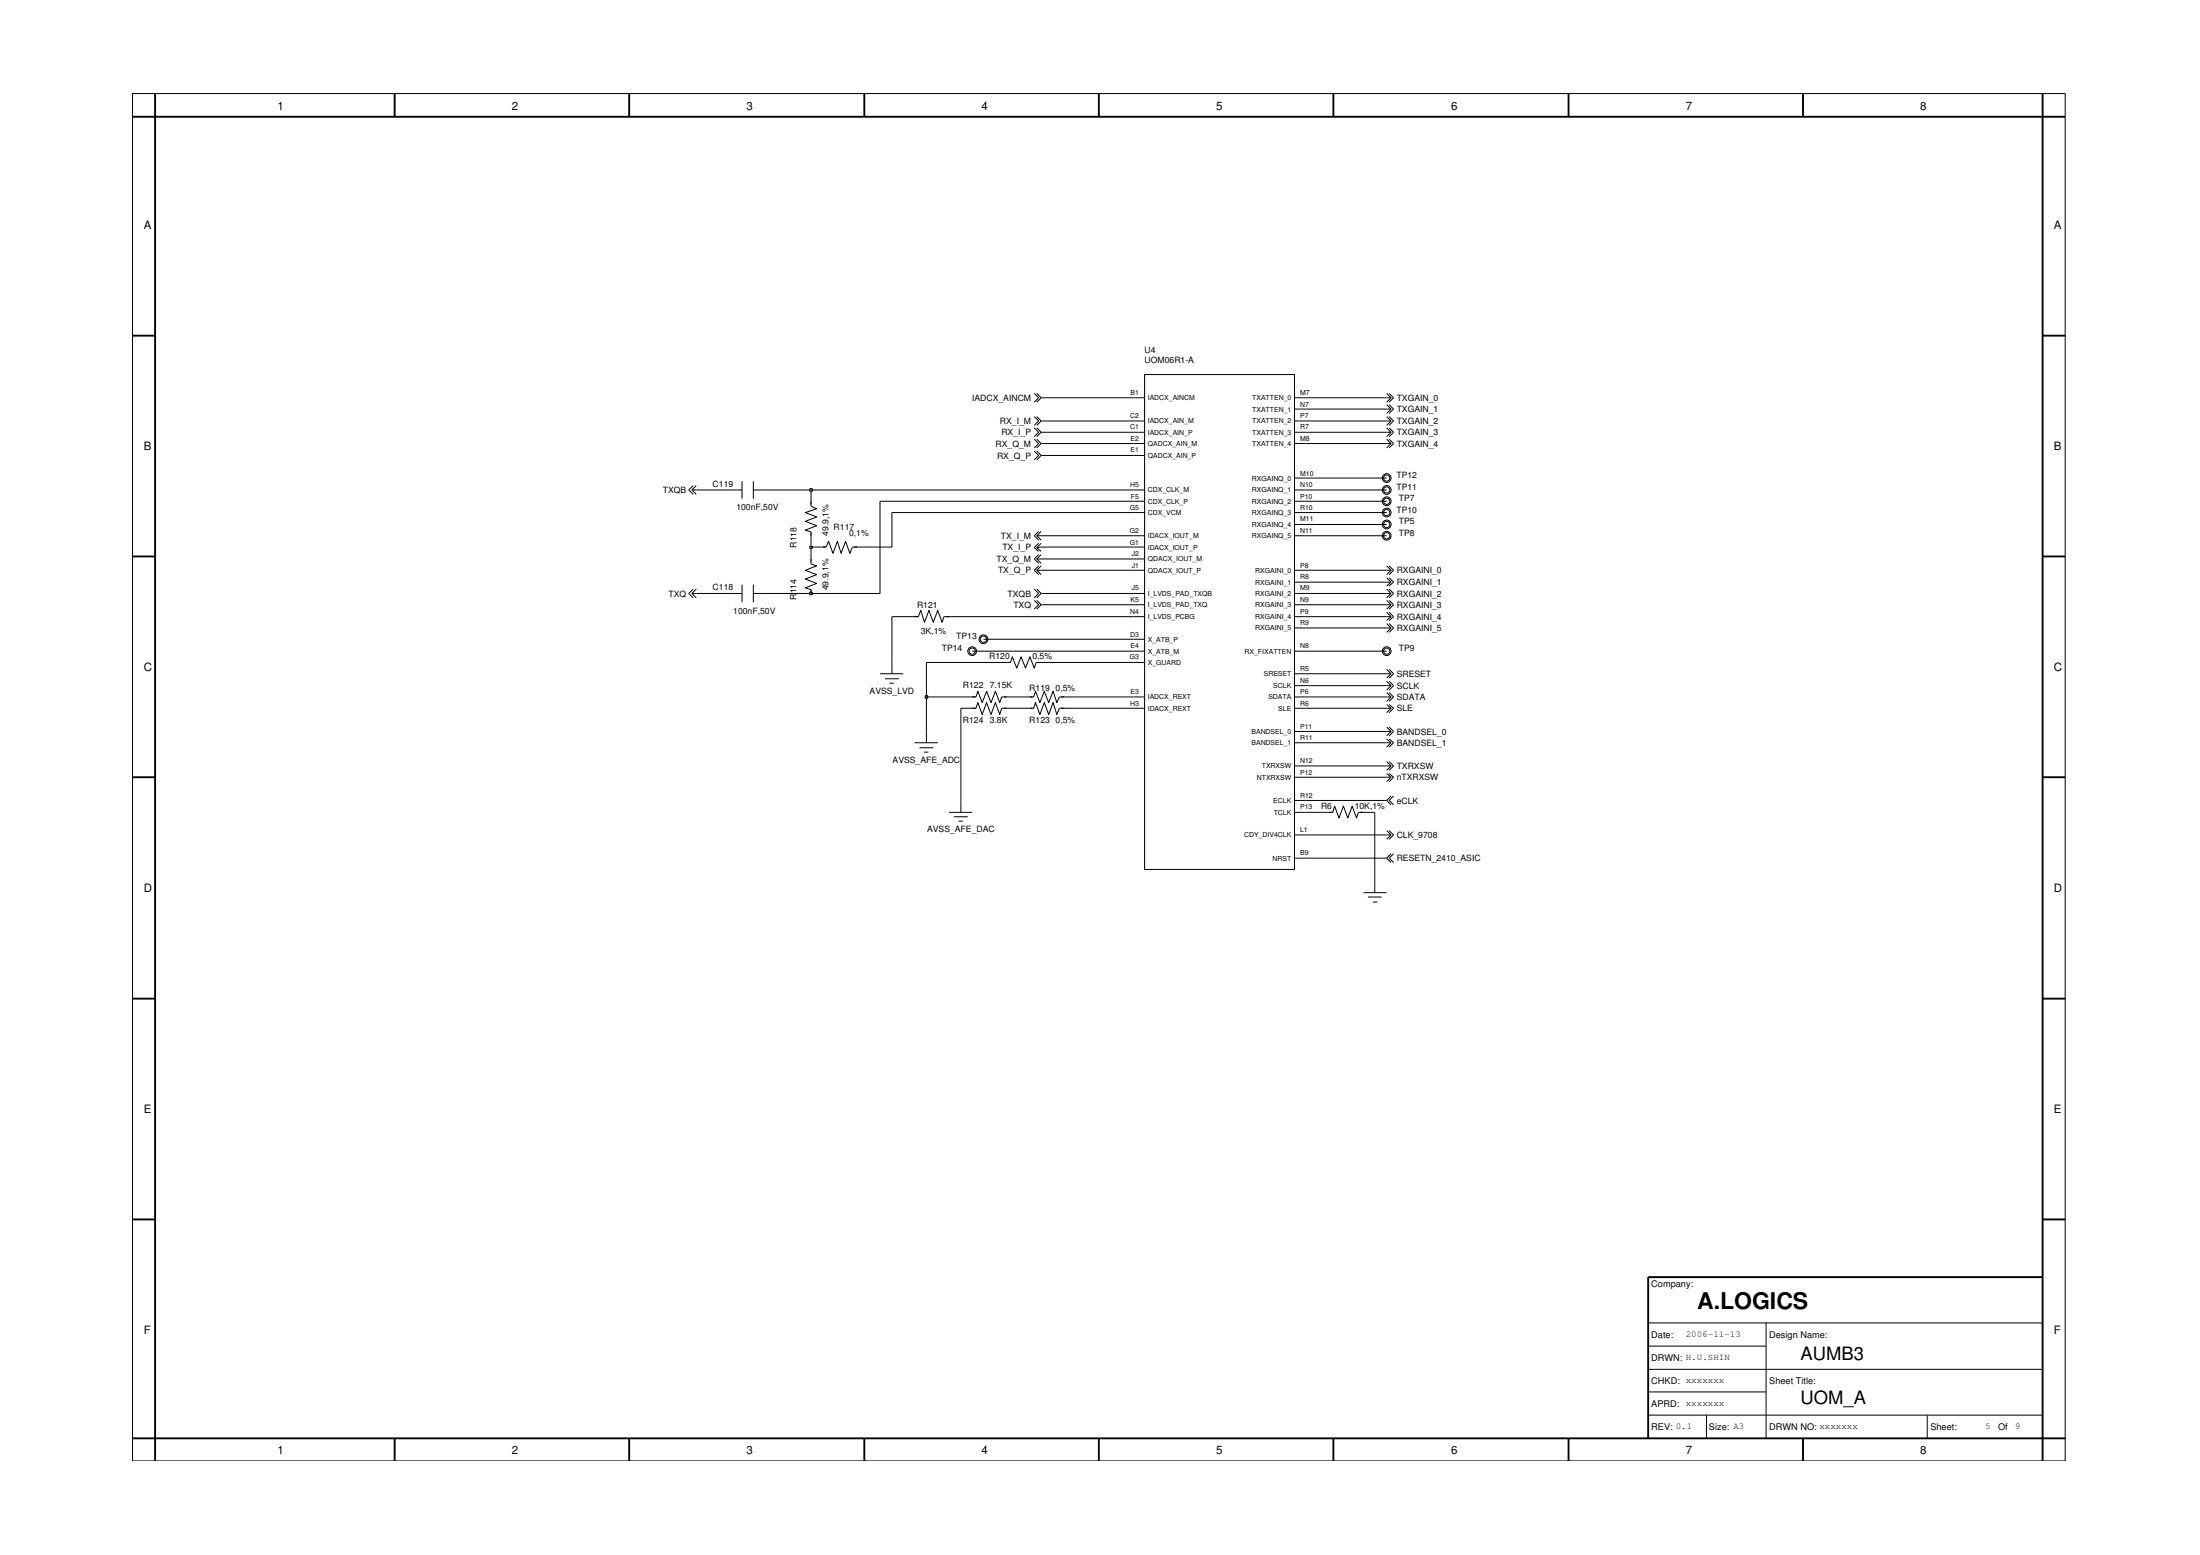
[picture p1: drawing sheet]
<svg xmlns="http://www.w3.org/2000/svg" width="297mm" height="210mm" viewBox="0 0 297 210" stroke-linecap="round" stroke-linejoin="round" font-family="sans-serif">
<g fill="none" stroke="#000" stroke-width=".14">
<path d="M139.6 57.8l.6 .5-.6 .6M139.6 59.3l.6 .6-.6 .6M139.6 56.2l.6 .6-.6 .6M139.6 53.1l.6 .6-.6 .6M140 56.2l.6 .6-.6 .6M140 57.8l.6 .5-.6 .6M140 59.3l.6 .6-.6 .6M140 53.1l.6 .6-.6 .6M153 53.7h1.5M153 56.8h1.5M153 58.3h1.5M153 59.9h1.5"/>
<path d="M154.5 50.6h20.3v66.8h-20.3zM174.8 53.7h1.5M174.8 55.2h1.5M174.8 56.8h1.5M174.8 58.3h1.5M174.8 59.9h1.5M187.2 53.1l.6 .6-.6 .6M187.2 53.7h.6M187.2 54.6l.6 .6M187.2 55.2h.6M187.2 56.2l.6 .6M187.2 56.8h.6"/>
<path d="M187.2 57.8l.6 .5M187.2 58.3h.6M187.2 59.3l.6 .6M187.2 59.9h.6M187.6 53.1l.6 .6-.6 .6M187.6 54.6l.6 .6-.6 .6M187.6 56.2l.6 .6-.6 .6M187.6 57.8l.6 .5-.6 .6M187.6 59.3l.6 .6-.6 .6M187.8 55.2l-.6 .6M187.8 56.8l-.6 .6M187.8 58.3l-.6 .6"/>
<path d="M187.8 59.9l-.6 .6M93.4 66.1l.6 .6M93.4 66.1h.6M93.6 79.5l-.6 .6 .6 .6M93.6 65.5l-.6 .6 .6 .6M94 79.5l-.6 .6M94 65.5l-.6 .6M98.7 66.1h1.5M100.2 65v2.3M100.2 78.9v2.4M101.7 66.1h1.6M101.7 65v2.3"/>
<path d="M101.7 78.9v2.4M109.5 67.7v.6l.8 .4-1.6 .5 1.6 .6-1.6 .6 1.6 .6-1.6 .6 .8 .2v.5v-.3M109.5 75.5v.6l.8 .3-1.6 .6 1.6 .6-1.6 .6 1.6 .6-1.6 .5 .8 .3v.5v-.4M111.4 73.8h-.3h.4l.4-.7 .6 1.6 .6-1.6 .5 1.6 .6-1.6 .6 1.6 .3-.9h.7M139.6 60.9l.6 .6-.6 .6M139.6 79.5l.6 .6-.6 .6M140 72.3l.6 .6M140 72.3h.6M140 75.5h.6M140 77h.6M140 60.9l.6 .6-.6 .6M140 79.5l.6 .6-.6 .6"/>
<path d="M140.2 71.7l-.6 .6 .6 .6M140.2 73.3l-.6 .6 .6 .5M140.2 74.9l-.6 .6 .6 .5M140.2 76.4l-.6 .6 .6 .6M140.6 73.3l-.6 .6 .6 .5M140.6 74.9l-.6 .6 .6 .5M140.6 76.4l-.6 .6 .6 .6M140.6 71.7l-.6 .6M140.6 73.8l-.6 .1M153 72.3h1.5M153 75.5h1.5M153 77h1.5"/>
<path d="M153 66.1h1.5M153 61.5h1.5M153 69.2h1.5M153 67.7h1.5M153 73.8h1.5M174.8 72.3h1.5M174.8 77h1.5M174.8 66.1h1.5M174.8 78.6h1.5M174.8 69.2h1.5M174.8 67.7h1.5M174.8 64.5h1.5"/>
<path d="M174.8 70.8h1.5M187.2 76.4l.6 .6-.6 .6M187.2 77h.6M187.2 78l.6 .6M187.2 78.6h.6M187.2 79.5l.6 .6M187.6 76.4l.6 .6-.6 .6M187.6 78l.6 .6-.6 .5M187.6 79.5l.6 .6-.6 .6M187.8 78.6l-.6 .5M93.4 80.1l.6 .6M93.4 80.1h.6"/>
<path d="M98.7 80.1h1.5M101.7 80.1h1.6M118.8 90.9h3.1M119.5 91.6h1.9M120.1 92.2h.6M120.4 89.4v1.5M123.9 83.2h-.4h.5l.3-.8 .5 1.6 .6-1.6 .6 1.6 .6-1.6 .6 1.6 .3-.8h.6M125.1 94.1v6.2M131.3 95.6h.5l.2-.8 .6 1.6 .6-1.6 .6 1.6 .6-1.6 .6 1.6 .2-.8h4.2M131.7 94.1h-.4h.5l.2-.8 .6 1.5 .6-1.5 .6 1.5 .6-1.5 .6 1.5 .2-.7h.7M131.7 95.6h-2v14.1M136.3 89.4h-.4h.5l.3-.7 .6 1.5 .6-1.5 .6 1.5 .6-1.5 .5 1.5 .3-.8h.7"/>
<path d="M139.1 95.6h.5l.2-.8 .6 1.6 .6-1.6 .6 1.6 .6-1.6 .5 1.6 .3-.8h11.5M139.4 94.1h-.3h.5l.2-.8 .6 1.5 .6-1.5 .6 1.5 .6-1.5 .5 1.5 .3-.7h.7M139.6 81l.6 .6-.6 .6M140 81l.6 .6-.6 .6M153 80.1h1.5M153 83.2h1.5M153 81.6h1.5M153 89.4h1.5M153 86.3h1.5M153 87.9h1.5M153 94.1h1.5M174.8 95.6h13"/>
<path d="M174.8 80.1h1.5M174.8 83.2h1.5M174.8 90.9h1.5M174.8 98.7h13M174.8 81.6h1.5M174.8 84.8h1.5M174.8 87.9h1.5M174.8 94.1h1.5M174.8 92.6h1.5M187.2 95.1l.6 .5-.6 .6M187.2 98.1l.6 .6-.6 .6M187.2 80.1h.6"/>
<path d="M187.2 83.2h.6M187.2 90.9h.6M187.2 99.8l.6 .5M187.2 81l.6 .6M187.2 81.6h.6M187.2 82.6l.6 .6M187.2 84.2l.6 .6M187.2 84.8h.6M187.2 94.1h.6M187.2 92.6h.6M187.2 90.4l.6 .5M187.2 92l.6 .6"/>
<path d="M187.2 93.5l.6 .6M187.6 95.1l.6 .5-.6 .6M187.6 98.1l.6 .6-.6 .6M187.6 99.8l.6 .5-.6 .6M187.6 81l.6 .6-.6 .6M187.6 82.6l.6 .6-.6 .5M187.6 84.2l.6 .6-.6 .6M187.6 90.4l.6 .5-.6 .6M187.6 92l.6 .6-.6 .5M187.6 93.5l.6 .6-.6 .6M187.8 80.1l-.6 .6M187.8 81.6l-.6 .6"/>
<path d="M187.8 83.2l-.6 .5M187.8 84.8l-.6 .6M187.8 90.9l-.6 .6M187.8 92.6l-.6 .5M187.8 94.1l-.6 .6M123.5 100.3h3.1M124.1 100.9h1.9M124.7 101.5h.6M128.1 109.7h3.2M128.8 110.3h1.9M129.4 110.8h.6M174.8 109.7h5.1"/>
<path d="M174.8 100.3h13M174.8 103.4h13M174.8 104.9h13M174.8 112.7h13M174.8 108h12.4M174.8 115.8h12.4M179.4 109.7h.5l.3-.9 .6 1.6 .6-1.6 .6 1.6 .6-1.6 .6 1.6 .2-.7h2.2v10.8M187.2 102.8l.6 .6-.6 .6M187.2 115.8l.6 .6M187.2 108l.6 .6M187.2 104.4l.6 .5M187.2 112.1l.6 .6"/>
<path d="M187.6 102.8l.6 .6-.6 .6M187.6 104.4l.6 .5-.6 .6M187.6 112.1l.6 .6-.6 .6M187.8 115.2l-.6 .6M187.8 107.5l-.6 .5M187.8 104.9l-.6 .6M187.8 100.3l-.6 .6M187.8 112.7l-.6 .6M188.2 107.5l-.6 .5 .6 .6M188.2 115.2l-.6 .6 .6 .6M184.1 120.5h3.1M184.7 121.1h1.8"/>
<path d="M185.4 121.8h.6"/>
<circle cx="187.2" cy="72.3" r=".59"/>
<circle cx="187.2" cy="67.7" r=".59"/>
<circle cx="187.2" cy="64.5" r=".59"/>
<circle cx="187.2" cy="69.2" r=".59"/>
<circle cx="187.2" cy="66.1" r=".59"/>
<circle cx="187.2" cy="70.8" r=".59"/>
<circle cx="187.2" cy="66.1" r=".42"/>
<circle cx="187.2" cy="67.7" r=".42"/>
<circle cx="187.2" cy="69.2" r=".42"/>
<circle cx="187.2" cy="72.3" r=".42"/>
<circle cx="187.2" cy="70.8" r=".42"/>
<circle cx="187.2" cy="64.5" r=".42"/>
<circle cx="131.3" cy="87.9" r=".42"/>
<circle cx="131.3" cy="87.9" r=".59"/>
<circle cx="132.8" cy="86.3" r=".59"/>
<circle cx="132.8" cy="86.3" r=".42"/>
<circle cx="187.2" cy="87.9" r=".59"/>
<circle cx="187.2" cy="87.9" r=".42"/>
</g>
<path d="M124.9 93.9h.4v.3h-.4z" fill="#c3c3c3"/>
<g fill="none" stroke="#000" stroke-width=".14">
<path d="M94 80.1h4.7M103.3 80.1h6.2M123.5 83.2h-3.1v6.2M124.9 93.9h.4v.3h-.4zM128.1 83.2h24.9M131.3 87.9h21.7M132.8 86.3h20.2M135.9 89.4h-10.8v4.7h6.2M135.9 94.1h3.2M140.6 89.4h12.4M140.6 81.6h12.4M143.7 94.1h9.3"/>
<path d="M176.3 94.1h10.9M176.3 92.6h10.9M176.3 90.9h10.9M176.3 87.9h10.9M176.3 84.8h10.9M176.3 83.2h10.9M176.3 81.6h10.9"/>
</g>
<path d="M109.3 79.9h.4v.4h-.4z" fill="#c3c3c3"/>
<path d="M109.3 79.9h.4v.4h-.4zM109.5 73.8v1.7M118.8 67.7v12.4h-9.3M140.6 77h12.4M140.6 75.5h12.4M176.3 78.6h10.9M176.3 77h10.9M140.6 80.1h12.4M176.3 80.1h10.9" fill="none" stroke="#000" stroke-width=".14"/>
<path d="M109.3 73.8h.4v.2h-.4z" fill="#c3c3c3"/>
<path d="M94 66.1h4.7M103.3 66.1h6.2v1.6M109.3 73.8h.4v.2h-.4zM109.5 72.3v1.5h1.6M118.8 67.7h34.2M140.6 73.8h12.4M140.6 72.3h12.4M153 69.2h-32.6v4.6h-4.6M176.3 72.3h10.9M176.3 70.8h10.9M176.3 69.2h10.9M176.3 67.7h10.9" fill="none" stroke="#000" stroke-width=".14"/>
<path d="M109.3 66h.4v.3h-.4z" fill="#c3c3c3"/>
<g fill="none" stroke="#000" stroke-width=".14">
<path d="M17.9 12.6h260.9v184.6h-260.9zM140.6 59.9h12.4M140.6 58.3h12.4M140.6 56.8h12.4M140.6 53.7h12.4M176.3 59.9h10.9M176.3 58.3h10.9M176.3 56.8h10.9M176.3 55.2h10.9M176.3 53.7h10.9M109.3 66h.4v.3h-.4zM109.5 66.1h43.5"/>
<path d="M140.6 61.5h12.4M176.3 66.1h10.9M176.3 64.5h10.9M222.5 178.6h53.3M238.4 178.6v15.6M222.5 184.8h53.3M222.5 191h53.3M222.5 181.7h15.9M222.5 187.9h15.9M230.4 191v3.2M260.2 191v3.2"/>
</g>
<g fill="none" stroke="#000" stroke-width=".25">
<path d="M17.9 15.8h260.9M20.9 12.6v184.6M53.3 12.6v3.2M84.9 12.6v3.2M116.7 12.6v3.2M148.4 12.6v3.2M180 12.6v3.2M211.8 12.6v3.2M243.4 12.6v3.2M275.8 12.6v184.6M17.9 45.3h3M275.8 45.3h3"/>
<path d="M17.9 75.1h3M275.8 75.1h3M17.9 104.9h3M275.8 104.9h3M17.9 134.8h3M275.8 134.8h3M17.9 164.6h3M275.8 164.6h3M275.8 172.4h-53.3v21.8M17.9 194.2h260.9M53.3 194.2v3M84.9 194.2v3"/>
<path d="M116.7 194.2v3M148.4 194.2v3M180 194.2v3M211.8 194.2v3M243.4 194.2v3"/>
</g>
<text font-size="3.1" x="229.1" y="176.7">A.LOGICS</text>
<g font-size="2.5">
<text x="243.1" y="183.5">AUMB3</text>
<text x="243.1" y="189.6">UOM_A</text>
</g>
<g font-size="1.6">
<text x="37.5" y="14.8">1</text>
<text x="69.1" y="14.8">2</text>
<text x="100.8" y="14.8">3</text>
<text x="132.5" y="14.8">4</text>
<text x="164.2" y="14.8">5</text>
<text x="195.9" y="14.8">6</text>
<text x="227.6" y="14.8">7</text>
<text x="259.3" y="14.8">8</text>
<text x="19.4" y="31">A</text>
<text x="277.3" y="31">A</text>
<text x="19.4" y="60.8">B</text>
<text x="277.3" y="60.8">B</text>
<text x="19.4" y="90.6">C</text>
<text x="277.3" y="90.6">C</text>
<text x="19.4" y="120.5">D</text>
<text x="277.3" y="120.5">D</text>
<text x="19.4" y="150.3">E</text>
<text x="277.3" y="150.3">E</text>
<text x="19.4" y="180.1">F</text>
<text x="277.3" y="180.1">F</text>
<text x="37.5" y="196.2">1</text>
<text x="69.1" y="196.2">2</text>
<text x="100.8" y="196.2">3</text>
<text x="132.5" y="196.2">4</text>
<text x="164.2" y="196.2">5</text>
<text x="195.9" y="196.2">6</text>
<text x="227.6" y="196.2">7</text>
<text x="259.3" y="196.2">8</text>
</g>
<g font-size="1.2">
<text x="154.5" y="47.7">U4</text>
<text x="154.5" y="49">UOM06R1-A</text>
<text x="131.3" y="54.1">IADCX_AINCM</text>
<text x="135" y="57.2">RX_I_M</text>
<text x="135.2" y="58.8">RX_I_P</text>
<text x="188.6" y="54.1">TXGAIN_0</text>
<text x="188.6" y="55.6">TXGAIN_1</text>
<text x="188.6" y="57.2">TXGAIN_2</text>
<text x="188.6" y="58.8">TXGAIN_3</text>
<text x="96.2" y="65.7">C119</text>
<text x="134.4" y="60.3">RX_Q_M</text>
<text x="134.6" y="61.9">RX_Q_P</text>
<text x="188.5" y="64.5">TP12</text>
<text x="188.6" y="60.3">TXGAIN_4</text>
<text x="89.5" y="66.6">TXQB</text>
<text x="99.4" y="68.8">100nF,50V</text>
<text x="112.6" y="71.6">R117</text>
<text x="188.5" y="69.2">TP10</text>
<text x="188.5" y="66.1">TP11</text>
<text x="188.9" y="67.7">TP7</text>
<text x="188.9" y="70.8">TP5</text>
<text x="107.6" y="73.9" transform="rotate(-90 107.6 73.9)">R118</text>
<text x="111.9" y="72.3" transform="rotate(-90 111.9 72.3)">49.9,1%</text>
<text x="114.6" y="72.4">0,1%</text>
<text x="134.6" y="75.9">TX_Q_M</text>
<text x="134.8" y="77.4">TX_Q_P</text>
<text x="135.1" y="72.7">TX_I_M</text>
<text x="135.3" y="74.3">TX_I_P</text>
<text x="188.6" y="77.4">RXGAINI_0</text>
<text x="188.9" y="72.3">TP8</text>
<text x="90.3" y="80.5">TXQ</text>
<text x="96.2" y="79.7">C118</text>
<text x="99" y="82.8">100nF,50V</text>
<text x="107.6" y="80.9" transform="rotate(-90 107.6 80.9)">R114</text>
<text x="111.9" y="79.7" transform="rotate(-90 111.9 79.7)">49.9,1%</text>
<text x="123.8" y="82.1">R121</text>
<text x="136" y="80.5">TXQB</text>
<text x="136.8" y="82.1">TXQ</text>
<text x="188.6" y="79">RXGAINI_1</text>
<text x="188.6" y="80.5">RXGAINI_2</text>
<text x="188.6" y="82.1">RXGAINI_3</text>
<text x="188.6" y="83.7">RXGAINI_4</text>
<text x="124.3" y="85.5">3K,1%</text>
<text x="127.2" y="87.9">TP14</text>
<text x="129.1" y="86.3">TP13</text>
<text x="133.6" y="89">R120</text>
<text x="139.4" y="89">0,5%</text>
<text x="188.6" y="85.2">RXGAINI_5</text>
<text x="188.9" y="87.9">TP9</text>
<text x="117.4" y="93.7">AVSS_LVD</text>
<text x="130" y="92.9">R122</text>
<text x="133.6" y="92.9">7.15K</text>
<text x="139" y="93.3">R119 0,5%</text>
<text x="188.6" y="91.4">SRESET</text>
<text x="188.6" y="93">SCLK</text>
<text x="188.6" y="94.5">SDATA</text>
<text x="130" y="97.6">R124</text>
<text x="133.6" y="97.6">3.8K</text>
<text x="139" y="97.6">R123 0,5%</text>
<text x="188.6" y="99.2">BANDSEL_0</text>
<text x="188.6" y="100.7">BANDSEL_1</text>
<text x="188.6" y="96">SLE</text>
<text x="120.5" y="103.1">AVSS_AFE_ADC</text>
<text x="188.6" y="103.8">TXRXSW</text>
<text x="188.6" y="105.3">nTXRXSW</text>
<text x="125.2" y="112.4">AVSS_AFE_DAC</text>
<text x="178.4" y="109.2">R6</text>
<text x="182.9" y="109.2">10K,1%</text>
<text x="188.6" y="108.5">eCLK</text>
<text x="188.6" y="113.1">CLK_9708</text>
<text x="188.6" y="116.3">RESETN_2410_ASIC</text>
<text x="223" y="173.8">Company:</text>
<text x="223" y="180.6">Date:</text>
<text x="223" y="183.7">DRWN: H.U.SHIN</text>
<text x="227.6" y="180.5">2006-11-13</text>
<text x="238.9" y="180.6">Design Name:</text>
<text x="223" y="186.8">CHKD: xxxxxxx</text>
<text x="223" y="189.9">APRD: xxxxxxx</text>
<text x="238.9" y="186.8">Sheet Title:</text>
<text x="223" y="193">REV: 0.1</text>
<text x="230.7" y="193">Size: A3</text>
<text x="238.9" y="193">DRWN NO: xxxxxxx</text>
<text x="260.6" y="193">Sheet:</text>
<text x="268" y="192.9">5</text>
<text x="269.8" y="193">Of</text>
<text x="272.1" y="192.9">9</text>
</g>
<g font-size=".9">
<text x="152.6" y="53.3">B1</text>
<text x="175.5" y="53.3">M7</text>
<text x="152.6" y="56.4">C2</text>
<text x="152.6" y="57.9">C1</text>
<text x="152.6" y="59.5">E2</text>
<text x="155" y="54">IADCX_AINCM</text>
<text x="155" y="57.2">IADCX_AIN_M</text>
<text x="155" y="58.7">IADCX_AIN_P</text>
<text x="169.1" y="57.2">TXATTEN_2</text>
<text x="169.1" y="58.7">TXATTEN_3</text>
<text x="169.1" y="54">TXATTEN_0</text>
<text x="169.1" y="55.6">TXATTEN_1</text>
<text x="175.5" y="56.4">P7</text>
<text x="175.5" y="57.9">R7</text>
<text x="175.5" y="59.5">M8</text>
<text x="175.5" y="54.9">N7</text>
<text x="152.6" y="65.7">H5</text>
<text x="152.6" y="61.1">E1</text>
<text x="155" y="60.2">QADCX_AIN_M</text>
<text x="155" y="61.8">QADCX_AIN_P</text>
<text x="169" y="64.9">RXGAINQ_0</text>
<text x="169.1" y="60.2">TXATTEN_4</text>
<text x="175.5" y="64.2">M10</text>
<text x="175.5" y="65.7">N10</text>
<text x="152.5" y="72">G2</text>
<text x="152.5" y="68.8">G5</text>
<text x="152.7" y="67.3">F5</text>
<text x="155" y="66.5">CDX_CLK_M</text>
<text x="155" y="68">CDX_CLK_P</text>
<text x="155" y="69.5">CDX_VCM</text>
<text x="169" y="66.5">RXGAINQ_1</text>
<text x="169" y="68">RXGAINQ_2</text>
<text x="169" y="69.5">RXGAINQ_3</text>
<text x="169" y="71.1">RXGAINQ_4</text>
<text x="175.5" y="67.3">P10</text>
<text x="175.5" y="68.8">R10</text>
<text x="175.5" y="70.4">M11</text>
<text x="175.5" y="72">N11</text>
<text x="152.5" y="73.5">G1</text>
<text x="152.8" y="75">J2</text>
<text x="152.8" y="76.6">J1</text>
<text x="155" y="72.7">IDACX_IOUT_M</text>
<text x="155" y="74.2">IDACX_IOUT_P</text>
<text x="155" y="75.8">QDACX_IOUT_M</text>
<text x="155" y="77.3">QDACX_IOUT_P</text>
<text x="169" y="72.7">RXGAINQ_5</text>
<text x="169.5" y="77.3">RXGAINI_0</text>
<text x="175.5" y="76.6">P8</text>
<text x="152.6" y="82.8">N4</text>
<text x="152.6" y="81.3">K5</text>
<text x="152.8" y="79.7">J5</text>
<text x="155" y="82">I_LVDS_PAD_TXQ</text>
<text x="155" y="80.4">I_LVDS_PAD_TXQB</text>
<text x="155" y="83.6">I_LVDS_PCBG</text>
<text x="169.5" y="78.9">RXGAINI_1</text>
<text x="169.5" y="80.4">RXGAINI_2</text>
<text x="169.5" y="82">RXGAINI_3</text>
<text x="169.5" y="83.6">RXGAINI_4</text>
<text x="175.5" y="78.2">R8</text>
<text x="175.5" y="79.7">M9</text>
<text x="175.5" y="81.3">N9</text>
<text x="175.5" y="82.8">P9</text>
<text x="152.5" y="89">G3</text>
<text x="152.6" y="86">D3</text>
<text x="152.6" y="87.5">E4</text>
<text x="155" y="88.2">X_ATB_M</text>
<text x="155" y="86.6">X_ATB_P</text>
<text x="155" y="89.8">X_GUARD</text>
<text x="168" y="88.2">RX_FIXATTEN</text>
<text x="169.5" y="85.1">RXGAINI_5</text>
<text x="175.5" y="87.5">N8</text>
<text x="175.5" y="84.3">R9</text>
<text x="152.6" y="95.3">H3</text>
<text x="152.6" y="93.7">E3</text>
<text x="155" y="95.9">IDACX_REXT</text>
<text x="155" y="94.4">IADCX_REXT</text>
<text x="170.6" y="91.3">SRESET</text>
<text x="171.2" y="94.4">SDATA</text>
<text x="171.9" y="92.9">SCLK</text>
<text x="172.6" y="95.9">SLE</text>
<text x="175.5" y="92.1">N6</text>
<text x="175.5" y="93.7">P6</text>
<text x="175.5" y="95.3">R6</text>
<text x="175.5" y="90.6">R5</text>
<text x="169" y="99.1">BANDSEL_0</text>
<text x="169" y="100.6">BANDSEL_1</text>
<text x="175.5" y="98.4">P11</text>
<text x="175.5" y="99.9">R11</text>
<text x="169.7" y="105.3">NTXRXSW</text>
<text x="170.4" y="103.7">TXRXSW</text>
<text x="175.5" y="104.6">P12</text>
<text x="175.5" y="107.7">R12</text>
<text x="175.5" y="103.1">N12</text>
<text x="168" y="113">CDY_DIV4CLK</text>
<text x="171.9" y="108.4">ECLK</text>
<text x="172" y="110">TCLK</text>
<text x="175.5" y="112.4">L1</text>
<text x="175.5" y="109.2">P13</text>
<text x="171.8" y="116.2">NRST</text>
<text x="175.5" y="115.4">B9</text>
</g>
</svg>
